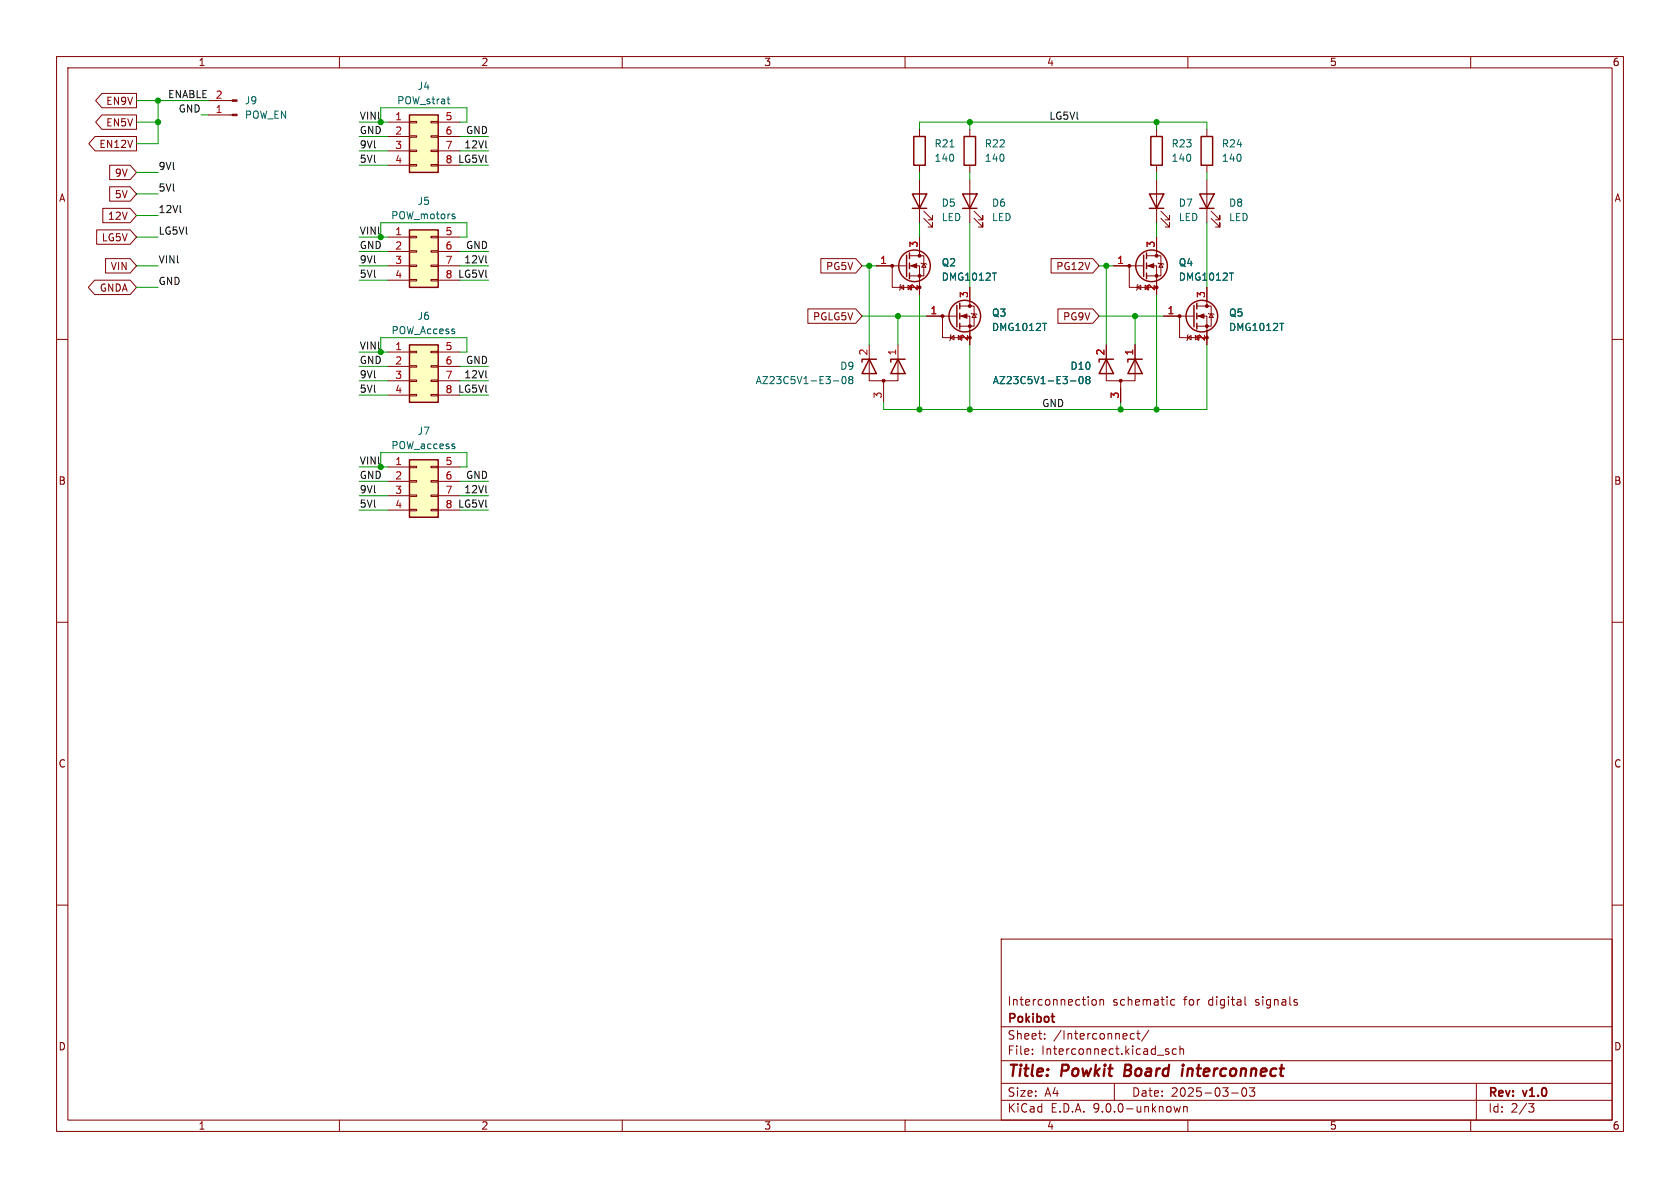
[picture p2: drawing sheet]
<svg xmlns="http://www.w3.org/2000/svg" width="297mm" height="210mm" viewBox="0 0 297 210" stroke-linecap="round" stroke-linejoin="round" font-family="sans-serif">
<g fill="none" stroke="#840000" stroke-width=".18">
<path d="M10 10h277v190h-277zM12 12h273v186h-273zM60 10v2M110 10v2M160 10v2M210 10v2M260 10v2M171.4 22.9v1.2M171.4 29.2v1.3M10 60h2M285 60h2M10 110h2"/>
<path d="M285 110h2M10 160h2M177 166h108v32h-108zM193.1 176.8l.2-.1 .4 .1 .1 .6-.1 .2-.4 .1-.2-.1zM194.5 176.8l.2-.1 .3 .1 .1 .9M194.5 176.7v1M207.7 176.8l-.5-.1-.2 .3v.4l.1 .2h.6M220.1 176.2v1.3l.2 .2M229.3 177.3v.3M285 160h2M60 198v2M110 198v2"/>
<path d="M160 198v2M177 194.5h108M177 191.5h108M177 187.5h108M177 181.5h108M182.5 186.3v.1M182.5 185.5v.1M184.7 183.6v.1M184.7 182.8v.1M197 191.5v3M200.5 182.8l-.4-.1-.3 .3v.4l.2 .2h.5M201 182.7h.5"/>
<path d="M201.2 182.2v1.3l.3 .2M203.1 182.1l-1.3 2M206 185.7l.7 .4-.2 .3-.5-.1M206.6 185.5l-.4-.1-.2 .2M207.5 195.6l.3 1 .3-.7 .3 .7 .3-1M208 185.5l-.5-.1-.3 .3v.4l.2 .2h.6M208.6 185.5l.2-.1 .4 .1v.9M208.6 184.9v1.5M209.2 195.6v1M209.2 195.7l.3-.1 .3 .1 .1 .9M210 198v2M217.7 193.2h1.2"/>
<path d="M219.7 192.4l.2-.1a.81 .81 0 0 1 .6 .6 .81 .81 0 0 1-.3 .8l-.2 .1a.81 .81 0 0 1-.3-1.4zM220.9 192.3h.9l-.5 .6 .4 .1v.7l-.2 .1h-.4l-.2-.1M260 198v2M261 191.5v6.5M270.2 195.1h1l-.5 .6 .4 .1 .1 .5-.3 .3h-.4"/>
</g>
<path d="M199 188.2l-.3 2h.8M209.1 188.9l-.2 1.3M209.2 188.2l-.1 .2M209.2 188.2l-.1 .1v.1M209.2 188.2l.1 .1-.2 .1" fill="none" stroke="#840000" stroke-width=".4"/>
<path d="M185.8 179.7h.6M186.3 180.7h.1" fill="none" stroke="#840000" stroke-width=".3"/>
<path d="M170.4 24.1h2.1v5.1h-2.1z" fill="none" stroke="#840000" stroke-width=".25"/>
<path d="M72.4 20.3h5.1v10.2h-5.1z" fill="#ffffc2"/>
<g fill="none" stroke="#840000" stroke-width=".25">
<path d="M72.4 20.3h5.1v10.2h-5.1zM161.3 34.3h2.5l-1.2 2.5zM161.3 36.8h2.5M160.3 45.1v3.8M160.8 44.7v1M160.8 46.5v1M160.8 48.3v1"/>
<circle cx="161.7" cy="47" r="2.79"/>
</g>
<g fill="none" stroke="#840000" stroke-width=".18">
<path d="M36.8 17.8h4.2M36.8 20.3h4.2M68.6 21.6h3.8M68.6 24.1h3.8M68.6 26.7h3.8M68.6 29.2h3.8M72.4 21.5h1.3v.2h-1.3zM72.4 24h1.3v.3h-1.3zM72.4 26.5h1.3v.3h-1.3zM72.4 29.1h1.3v.2h-1.3zM76.2 21.5h1.3v.2h-1.3zM76.2 24h1.3v.3h-1.3z"/>
<path d="M76.2 26.5h1.3v.3h-1.3zM76.2 29.1h1.3v.2h-1.3zM77.5 21.6h3.8M77.5 24.1h3.8M77.5 26.7h3.8M77.5 29.2h3.8M162.6 31.8v7.6M163.3 38.6l1.5 1.5v-.7v.7h-.7M163.3 37.3l1.5 1.6v-.8v.8h-.7M154.9 47h5.4M157.7 47v3.8h4.9M159.1 50.8l.7-.4v.8z"/>
<path d="M159.3 50.3l-.2 .1v.8l-.1 .1M160.8 45.2h2.5v3.6h-2.5M160.8 47h1.8v5.1M162.6 41.9v3.3M162.8 46.5l.1 .1h.8l.1 .1M163.3 46.6l.4 .6h-.8z"/>
</g>
<path d="M79 17.5h.5M79.3 18.3l.2 .1M175.4 48.3h.8" fill="none" stroke="#006464" stroke-width=".18"/>
<g fill="#840000" stroke="#840000" stroke-width=".18">
<path d="M161 47l1.1-.4v.8z"/>
<path d="M41 20.2h.9v.2h-.9z"/>
<path d="M41 17.7h.9v.2h-.9z"/>
<circle cx="157.7" cy="47" r=".25"/>
<circle cx="162.6" cy="45.2" r=".25"/>
<circle cx="162.6" cy="48.8" r=".25"/>
</g>
<path d="M72.4 81.3h5.1v10.1h-5.1z" fill="#ffffc2"/>
<g fill="none" stroke="#840000" stroke-width=".25">
<path d="M170.2 34.3h2.5l-1.3 2.5zM170.2 36.8h2.5M203.2 34.3h2.5l-1.2 2.5zM203.2 36.8h2.5M203.5 24.1h2v5.1h-2zM212.1 34.3h2.5l-1.2 2.5zM212.1 36.8h2.5M212.3 24.1h2.1v5.1h-2.1zM169.2 54v3.8M169.7 53.6v1M169.7 55.4v1M169.7 57.2v1"/>
<path d="M202.2 45.1v3.8M202.7 44.7v1M202.7 46.5v1M202.7 48.3v1M211.1 54v3.8M211.6 53.6v1M211.6 55.4v1M211.6 57.2v1M153.7 63.5l1.2 2.5h-2.5zM154.9 63.5h-2.5v.5M158.7 63.5l1.3 2.5h-2.5zM160 63.5h-2.5v.5"/>
<path d="M195.6 63.5l1.2 2.5h-2.5zM196.8 63.5h-2.5v.5M200.7 63.5l1.2 2.5h-2.5zM201.9 63.5h-2.5v.5M72.4 81.3h5.1v10.1h-5.1z"/>
<circle cx="170.6" cy="55.9" r="2.79"/>
<circle cx="203.6" cy="47" r="2.79"/>
<circle cx="212.5" cy="55.9" r="2.79"/>
</g>
<g fill="none" stroke="#840000" stroke-width=".18">
<path d="M171.4 31.8v7.6M172.2 38.6l1.5 1.5v-.7v.7h-.7M172.2 37.3l1.5 1.6v-.8v.8h-.7M204.5 22.9v1.2M204.5 29.2v1.3M204.5 31.8v7.6M205.2 38.6l1.6 1.5v-.7v.7h-.8M205.2 37.3l1.6 1.6v-.8v.8h-.8M213.4 22.9v1.2M213.4 29.2v1.3M213.4 31.8v7.6M214.1 38.6l1.5 1.5v-.7v.7h-.7"/>
<path d="M214.1 37.3l1.5 1.6v-.8v.8h-.7M163.8 55.9h5.4M166.6 55.9v3.8h4.8M168 59.7l.7-.4v.8zM168.1 59.2l-.1 .1v.8l-.1 .1M169.7 54.1h2.5v3.6h-2.5M169.7 55.9h1.7v5.1M171.4 50.8v3.3M171.7 55.4l.1 .1h.8l.1 .1M172.2 55.5l.4 .6h-.8zM196.8 47h5.4M199.6 47v3.8h4.9"/>
<path d="M201 50.8l.7-.4v.8zM201.2 50.3l-.2 .1v.8l-.1 .1M202.7 45.2h2.5v3.6h-2.5M202.7 47h1.8v5.1M204.5 41.9v3.3M204.7 46.5l.2 .1h.7l.1 .1M205.2 46.6l.4 .6h-.7zM205.7 55.9h5.4M208.5 55.9v3.8h4.9M209.9 59.7l.7-.4v.8zM210.1 59.2l-.2 .1v.8l-.1 .1M211.6 54.1h2.5v3.6h-2.5"/>
<path d="M211.6 55.9h1.8v5.1M213.4 50.8v3.3M213.6 55.4l.1 .1h.8l.1 .1M214.1 55.5l.4 .6h-.8zM153.7 61v6.3h5v-6.3M156.2 67.3v3.8M195.6 61v6.3h5.1v-6.3M198.1 67.3v3.8M68.6 82.6h3.8M68.6 85.1h3.8M68.6 87.6h3.8M68.6 90.2h3.8"/>
<path d="M72.4 82.4h1.3v.3h-1.3zM72.4 85h1.3v.2h-1.3zM72.4 87.5h1.3v.3h-1.3zM72.4 90h1.3v.3h-1.3zM76.2 82.4h1.3v.3h-1.3zM76.2 85h1.3v.2h-1.3zM76.2 87.5h1.3v.3h-1.3zM76.2 90h1.3v.3h-1.3zM77.5 82.6h3.8M77.5 85.1h3.8M77.5 87.6h3.8M77.5 90.2h3.8"/>
</g>
<g fill="none" stroke="#006464" stroke-width=".18">
<path d="M184.3 57.2h.7M217.3 48.3h.8M226.2 57.2h.8M80.3 78.9l.1 .2-.1 .2M80.3 78.5h.1M147.3 67.3h1M149 66.7l.1-.1a.68 .68 0 0 1 .5 .6 .68 .68 0 0 1-.5 .6l-.1-.1-.2-.4zM150.3 67.1l-.2-.2 .2-.3h.2l.3 .2-.3 .3M150.3 67.1l-.2 .2v.4l.2 .1h.4l.1-.2v-.3l-.3-.2M150.3 67.1h.2M189.2 67.3h1M190.9 66.7l.2-.1a.68 .68 0 0 1 .4 .6 .68 .68 0 0 1-.4 .6l-.2-.1-.1-.4z"/>
<path d="M192.2 67.1l-.2-.2 .2-.3h.2l.3 .2-.3 .3M192.2 67.1l-.2 .2v.4l.2 .1h.4l.1-.2v-.3l-.3-.2M192.2 67.1h.2"/>
</g>
<g fill="#840000" stroke="#840000" stroke-width=".18">
<path d="M169.9 55.9l1-.4v.8z"/>
<path d="M202.9 47l1.1-.4v.8z"/>
<path d="M211.8 55.9l1.1-.4v.8z"/>
<circle cx="166.6" cy="55.9" r=".25"/>
<circle cx="171.4" cy="54.1" r=".25"/>
<circle cx="171.4" cy="57.7" r=".25"/>
<circle cx="156.2" cy="67.3" r=".25"/>
<circle cx="198.1" cy="67.3" r=".25"/>
<circle cx="199.6" cy="47" r=".25"/>
<circle cx="204.5" cy="45.2" r=".25"/>
<circle cx="204.5" cy="48.8" r=".25"/>
<circle cx="208.5" cy="55.9" r=".25"/>
<circle cx="213.4" cy="54.1" r=".25"/>
<circle cx="213.4" cy="57.7" r=".25"/>
</g>
<path d="M72.4 40.6h5.1v10.2h-5.1z" fill="#ffffc2"/>
<path d="M72.4 40.6h5.1v10.2h-5.1z" fill="none" stroke="#840000" stroke-width=".25"/>
<g fill="none" stroke="#840000" stroke-width=".18">
<path d="M68.6 41.9h3.8M68.6 44.5h3.8M68.6 47h3.8M68.6 49.5h3.8M72.4 41.8h1.3v.2h-1.3zM72.4 44.3h1.3v.3h-1.3zM72.4 46.9h1.3v.2h-1.3zM72.4 49.4h1.3v.3h-1.3zM76.2 41.8h1.3v.2h-1.3zM76.2 44.3h1.3v.3h-1.3zM76.2 46.9h1.3v.2h-1.3zM76.2 49.4h1.3v.3h-1.3z"/>
<path d="M77.5 41.9h3.8M77.5 44.5h3.8M77.5 47h3.8M77.5 49.5h3.8"/>
</g>
<path d="M80.1 38.3h.3l.1 .2-.2 .2h-.3M80.1 37.8l.3 .1" fill="none" stroke="#006464" stroke-width=".18"/>
<path d="M72.4 61h5.1v10.1h-5.1z" fill="#ffffc2"/>
<path d="M161.5 24.1h2.1v5.1h-2.1zM72.4 61h5.1v10.1h-5.1z" fill="none" stroke="#840000" stroke-width=".25"/>
<g fill="none" stroke="#840000" stroke-width=".18">
<path d="M18 16.5h6.1v2.6h-6.1l-1.1-1.3zM16.8 24.1h7.3v2.6h-7.3l-1.1-1.3zM18 20.3h6.1v2.6h-6.1l-1.1-1.3zM18.2 36.8h4.8l1.1 1.3-1.1 1.3h-4.8zM19.4 29.2h3.6l1.1 1.3-1.1 1.3h-3.6zM19.4 33h3.6l1.1 1.3-1.1 1.3h-3.6zM162.6 22.9v1.2M162.6 29.2v1.3M16.7 49.5h6.3l1.1 1.3-1.1 1.3h-6.3l-1.1-1.3zM17.1 40.6h5.9l1.1 1.3-1.1 1.3h-5.9zM18.7 45.7h4.3l1.1 1.3-1.1 1.3h-4.3zM142.8 54.6h8.5l1.1 1.3-1.1 1.3h-8.5z"/>
<path d="M145.1 45.7h6.2l1.1 1.3-1.1 1.3h-6.2zM154.9 47h2.6M162.6 41.9v2.6M162.6 49.5v2.6M163.8 55.9h2.6M171.4 50.8v2.5M171.4 58.4v2.6M185.8 45.7h7.4l1.1 1.3-1.1 1.3h-7.4zM187 54.6h6.2l1.1 1.3-1.1 1.3h-6.2zM196.8 47h2.6M204.5 41.9v2.6M204.5 49.5v2.6"/>
<path d="M205.7 55.9h2.6M213.4 50.8v2.5M213.4 58.4v2.6M68.6 62.2h3.8M68.6 64.8h3.8M68.6 67.3h3.8M68.6 69.9h3.8M72.4 62.1h1.3v.3h-1.3zM72.4 64.6h1.3v.3h-1.3zM72.4 67.2h1.3v.2h-1.3zM72.4 69.7h1.3v.3h-1.3zM76.2 62.1h1.3v.3h-1.3z"/>
<path d="M76.2 64.6h1.3v.3h-1.3zM76.2 67.2h1.3v.2h-1.3zM76.2 69.7h1.3v.3h-1.3zM77.5 62.2h3.8M77.5 64.8h3.8M77.5 67.3h3.8M77.5 69.9h3.8M195.6 61v2.5M198.1 68.6v2.5M200.7 61v2.5"/>
</g>
<path d="M167.9 26h.8M175.4 48.3h.8M184.3 57.2h.7M217.3 48.3h.8M226.2 57.2h.8M189.2 67.3h1M190.9 66.7l.2-.1a.68 .68 0 0 1 .4 .6 .68 .68 0 0 1-.4 .6l-.2-.1-.1-.4zM192.2 67.1l-.2-.2 .2-.3h.2l.3 .2-.3 .3M192.2 67.1l-.2 .2v.4l.2 .1h.4l.1-.2v-.3l-.3-.2M192.2 67.1h.2" fill="none" stroke="#006464" stroke-width=".18"/>
<path d="M31.9 37.5l.1 .1M86 26.1l.1 .1M86 46.4l.1 .1M86 66.7l.1 .1M86 87.1h.1" fill="none" stroke="#0f0f0f" stroke-width=".18"/>
<g fill="none" stroke="#009600" stroke-width=".18">
<path d="M24.1 17.8h12.7M27.9 17.8v7.6h-3.8M24.1 38.1h3.8M24.1 21.6h3.8M24.1 34.3h3.8M24.1 30.5h3.8M35.6 20.3h1.2M63.5 21.6h5.1M63.5 26.7h5.1M63.5 29.2h5.1M63.5 24.1h5.1M67.3 21.6v-2.5h15.2v2.5h-1.2"/>
<path d="M81.3 26.7h5.1M81.3 29.2h5.1M81.3 24.1h5.1M162.6 22.9v-1.3h50.8v1.3M162.6 30.5v1.3M162.6 39.4v2.5M171.4 21.6v1.3M171.4 30.5v1.3M171.4 39.4v11.4M204.5 21.6v1.3M204.5 30.5v1.3M204.5 39.4v2.5"/>
<path d="M213.4 30.5v1.3M213.4 39.4v11.4M24.1 47h3.8M24.1 41.9h3.8M24.1 50.8h3.8M63.5 47h5.1M63.5 41.9h5.1M63.5 44.5h5.1M63.5 49.5h5.1M67.3 41.9v-2.5h15.2v2.5h-1.2M81.3 47h5.1M81.3 44.5h5.1"/>
<path d="M81.3 49.5h5.1M152.4 47h2.5M152.4 55.9h11.4M153.7 47v14M158.7 55.9v5.1M162.6 52.1v20.3M194.3 47h2.5M194.3 55.9h11.4M195.6 47v14M200.7 55.9v5.1M204.5 52.1v20.3M63.5 62.2h5.1"/>
<path d="M63.5 69.9h5.1M63.5 64.8h5.1M63.5 67.3h5.1M67.3 62.2v-2.5h15.2v2.5h-1.2M81.3 69.9h5.1M81.3 64.8h5.1M81.3 67.3h5.1M171.4 61v11.4M198.1 71.1v1.3M213.4 61v11.4h-57.2v-1.3M63.5 82.6h5.1M63.5 90.2h5.1"/>
<path d="M63.5 85.1h5.1M63.5 87.6h5.1M67.3 82.6v-2.6h15.2v2.6h-1.2M81.3 90.2h5.1M81.3 85.1h5.1M81.3 87.6h5.1"/>
</g>
<g fill="#009600" stroke="#009600" stroke-width=".18">
<circle cx="171.4" cy="21.6" r=".46"/>
<circle cx="162.6" cy="72.4" r=".46"/>
<circle cx="158.7" cy="55.9" r=".46"/>
<circle cx="153.7" cy="47" r=".46"/>
<circle cx="27.9" cy="17.8" r=".46"/>
<circle cx="67.3" cy="21.6" r=".46"/>
<circle cx="67.3" cy="82.6" r=".46"/>
<circle cx="198.1" cy="72.4" r=".46"/>
<circle cx="171.4" cy="72.4" r=".46"/>
<circle cx="195.6" cy="47" r=".46"/>
<circle cx="200.7" cy="55.9" r=".46"/>
<circle cx="204.5" cy="21.6" r=".46"/>
<circle cx="204.5" cy="72.4" r=".46"/>
<circle cx="67.3" cy="41.9" r=".46"/>
<circle cx="67.3" cy="62.2" r=".46"/>
<circle cx="27.9" cy="21.6" r=".46"/>
</g>
<g font-size="2.8" fill="#840000">
<text x="178" y="190.9">Title:</text>
<text x="187.7" y="190.9">Powkit</text>
<text x="199.6" y="190.9">Board</text>
<text x="210.6" y="190.9">interconnect</text>
</g>
<g font-size="2.1" fill="#840000">
<text x="178" y="178">Interconnection</text>
<text x="196.7" y="178">schematic</text>
<text x="209.3" y="178">for</text>
<text x="213.8" y="178">digital</text>
<text x="222.2" y="178">signals</text>
<text x="178" y="184">Sheet:</text>
<text x="178" y="181.2">Pokibot</text>
<text x="186.2" y="184">/Interconnect/</text>
<text x="178" y="186.7">File:</text>
<text x="184.1" y="186.7">Interconnect.kicad_sch</text>
<text x="178" y="196.9">KiCad</text>
<text x="178" y="194.1">Size:</text>
<text x="184.7" y="194.1">A4</text>
<text x="185.7" y="196.9">E.D.A.</text>
<text x="193.3" y="196.9">9.0.0-unknown</text>
<text x="200" y="194.1">Date:</text>
<text x="207" y="194.1">2025-03-03</text>
<text x="263" y="194.3">Rev:</text>
<text x="263" y="196.9">Id:</text>
<text x="267.1" y="196.9">2/3</text>
<text x="269.4" y="194.3">v1.0</text>
</g>
<g font-size="1.8" fill="#840000">
<text x="35" y="11.9">1</text>
<text x="85" y="11.9">2</text>
<text x="135" y="11.9">3</text>
<text x="185" y="11.9">4</text>
<text x="235" y="11.9">5</text>
<text x="285" y="11.9">6</text>
<text x="18.7" y="18.7">EN9V</text>
<text x="18.7" y="22.5">EN5V</text>
<text x="17.5" y="26.4">EN12V</text>
<text x="10.3" y="35.9">A</text>
<text x="20.2" y="31.4">9V</text>
<text x="20.2" y="35.2">5V</text>
<text x="285.3" y="35.9">A</text>
<text x="19" y="39.1">12V</text>
<text x="17.9" y="42.9">LG5V</text>
<text x="19.5" y="47.9">VIN</text>
<text x="145.9" y="47.9">PG5V</text>
<text x="186.6" y="47.9">PG12V</text>
<text x="17.5" y="51.8">GNDA</text>
<text x="143.6" y="56.8">PGLG5V</text>
<text x="187.8" y="56.8">PG9V</text>
<text x="10.3" y="85.9">B</text>
<text x="285.3" y="85.9">B</text>
<text x="10.3" y="135.9">C</text>
<text x="285.3" y="135.9">C</text>
<text x="10.3" y="185.9">D</text>
<text x="285.3" y="185.9">D</text>
<text x="35" y="199.9">1</text>
<text x="85" y="199.9">2</text>
<text x="135" y="199.9">3</text>
<text x="185" y="199.9">4</text>
<text x="235" y="199.9">5</text>
<text x="285" y="199.9">6</text>
</g>
<g font-size="1.8" fill="#0f0f0f">
<text x="29.6" y="17.4">ENABLE</text>
<text x="31.5" y="20">GND</text>
<text x="63.5" y="23.8">GND</text>
<text x="63.5" y="21.2">VINl</text>
<text x="82.3" y="23.8">GND</text>
<text x="185.4" y="21.2">LG5Vl</text>
<text x="63.5" y="28.9">5Vl</text>
<text x="63.5" y="26.3">9Vl</text>
<text x="80.9" y="28.9">LG5Vl</text>
<text x="82" y="26.3">12Vl</text>
<text x="27.9" y="33.9">5Vl</text>
<text x="27.9" y="30.1">9Vl</text>
<text x="27.9" y="41.6">LG5Vl</text>
<text x="27.9" y="37.8">12Vl</text>
<text x="63.5" y="41.6">VINl</text>
<text x="27.9" y="46.6">VINl</text>
<text x="63.5" y="44.1">GND</text>
<text x="63.5" y="46.6">9Vl</text>
<text x="82" y="46.6">12Vl</text>
<text x="82.3" y="44.1">GND</text>
<text x="27.9" y="50.5">GND</text>
<text x="63.5" y="49.2">5Vl</text>
<text x="80.9" y="49.2">LG5Vl</text>
<text x="63.5" y="64.4">GND</text>
<text x="63.5" y="61.9">VINl</text>
<text x="82.3" y="64.4">GND</text>
<text x="63.5" y="67">9Vl</text>
<text x="63.5" y="69.5">5Vl</text>
<text x="80.9" y="69.5">LG5Vl</text>
<text x="82" y="67">12Vl</text>
<text x="184.1" y="72">GND</text>
<text x="63.5" y="82.2">VINl</text>
<text x="63.5" y="87.3">9Vl</text>
<text x="63.5" y="89.8">5Vl</text>
<text x="63.5" y="84.7">GND</text>
<text x="80.9" y="89.8">LG5Vl</text>
<text x="82" y="87.3">12Vl</text>
<text x="82.3" y="84.7">GND</text>
</g>
<g font-size="1.8" fill="#a90000">
<text x="38" y="17.5">2</text>
<text x="38" y="20.1">1</text>
<text x="69.8" y="21.3">1</text>
<text x="69.8" y="23.9">2</text>
<text x="78.7" y="21.3">5</text>
<text x="78.7" y="23.9">6</text>
<text x="69.8" y="26.4">3</text>
<text x="69.8" y="29">4</text>
<text x="78.7" y="26.4">7</text>
<text x="78.7" y="29">8</text>
<text x="69.8" y="41.7">1</text>
<text x="78.7" y="41.7">5</text>
<text x="69.8" y="44.2">2</text>
<text x="69.8" y="46.7">3</text>
<text x="78.7" y="44.2">6</text>
<text x="78.7" y="46.7">7</text>
<text x="155.5" y="46.7">1</text>
<text x="162.3" y="43.9" transform="rotate(-90 162.3 43.9)">3</text>
<text x="197.4" y="46.7">1</text>
<text x="204.2" y="43.9" transform="rotate(-90 204.2 43.9)">3</text>
<text x="69.8" y="49.3">4</text>
<text x="78.7" y="49.3">8</text>
<text x="162.3" y="51.5" transform="rotate(-90 162.3 51.5)">2</text>
<text x="171.2" y="52.8" transform="rotate(-90 171.2 52.8)">3</text>
<text x="204.2" y="51.5" transform="rotate(-90 204.2 51.5)">2</text>
<text x="213.1" y="52.8" transform="rotate(-90 213.1 52.8)">3</text>
<text x="164.4" y="55.6">1</text>
<text x="206.3" y="55.6">1</text>
<text x="69.8" y="62">1</text>
<text x="69.8" y="64.5">2</text>
<text x="78.7" y="62">5</text>
<text x="78.7" y="64.5">6</text>
<text x="153.4" y="62.9" transform="rotate(-90 153.4 62.9)">2</text>
<text x="158.5" y="62.9" transform="rotate(-90 158.5 62.9)">1</text>
<text x="171.2" y="60.4" transform="rotate(-90 171.2 60.4)">2</text>
<text x="195.3" y="62.9" transform="rotate(-90 195.3 62.9)">2</text>
<text x="200.4" y="62.9" transform="rotate(-90 200.4 62.9)">1</text>
<text x="213.1" y="60.4" transform="rotate(-90 213.1 60.4)">2</text>
<text x="69.8" y="67.1">3</text>
<text x="69.8" y="69.6">4</text>
<text x="78.7" y="67.1">7</text>
<text x="78.7" y="69.6">8</text>
<text x="156" y="70.6" transform="rotate(-90 156 70.6)">3</text>
<text x="197.9" y="70.6" transform="rotate(-90 197.9 70.6)">3</text>
<text x="69.8" y="82.3">1</text>
<text x="78.7" y="82.3">5</text>
<text x="69.8" y="84.8">2</text>
<text x="69.8" y="87.4">3</text>
<text x="69.8" y="89.9">4</text>
<text x="78.7" y="84.8">6</text>
<text x="78.7" y="87.4">7</text>
<text x="78.7" y="89.9">8</text>
</g>
<g font-size="1.8" fill="#006464">
<text x="73.7" y="16.1">J4</text>
<text x="43.2" y="18.6">J9</text>
<text x="43.2" y="21.2">POW_EN</text>
<text x="70.1" y="18.6">POW_strat</text>
<text x="165.1" y="28.8">140</text>
<text x="165.1" y="26.3">R21</text>
<text x="174" y="28.8">140</text>
<text x="174" y="26.3">R22</text>
<text x="207" y="28.8">140</text>
<text x="207" y="26.3">R23</text>
<text x="215.9" y="28.8">140</text>
<text x="215.9" y="26.3">R24</text>
<text x="69.1" y="39">POW_motors</text>
<text x="73.7" y="36.4">J5</text>
<text x="166.4" y="36.7">D5</text>
<text x="166.4" y="39.3">LED</text>
<text x="175.3" y="36.7">D6</text>
<text x="175.3" y="39.3">LED</text>
<text x="208.3" y="36.7">D7</text>
<text x="208.3" y="39.3">LED</text>
<text x="217.2" y="36.7">D8</text>
<text x="217.2" y="39.3">LED</text>
<text x="166.4" y="47.3">Q2</text>
<text x="208.3" y="47.3">Q4</text>
<text x="166.4" y="49.8">DMG1012T</text>
<text x="208.3" y="49.8">DMG1012T</text>
<text x="69.1" y="59.3">POW_Access</text>
<text x="73.7" y="56.7">J6</text>
<text x="175.3" y="56.2">Q3</text>
<text x="175.3" y="58.7">DMG1012T</text>
<text x="217.2" y="56.2">Q5</text>
<text x="217.2" y="58.7">DMG1012T</text>
<text x="148.4" y="65.6">D9</text>
<text x="189.1" y="65.6">D10</text>
<text x="133.5" y="68.1">AZ23C5V1-E3-08</text>
<text x="175.4" y="68.1">AZ23C5V1-E3-08</text>
<text x="73.7" y="77.1">J7</text>
<text x="69.1" y="79.6">POW_access</text>
</g>
</svg>
